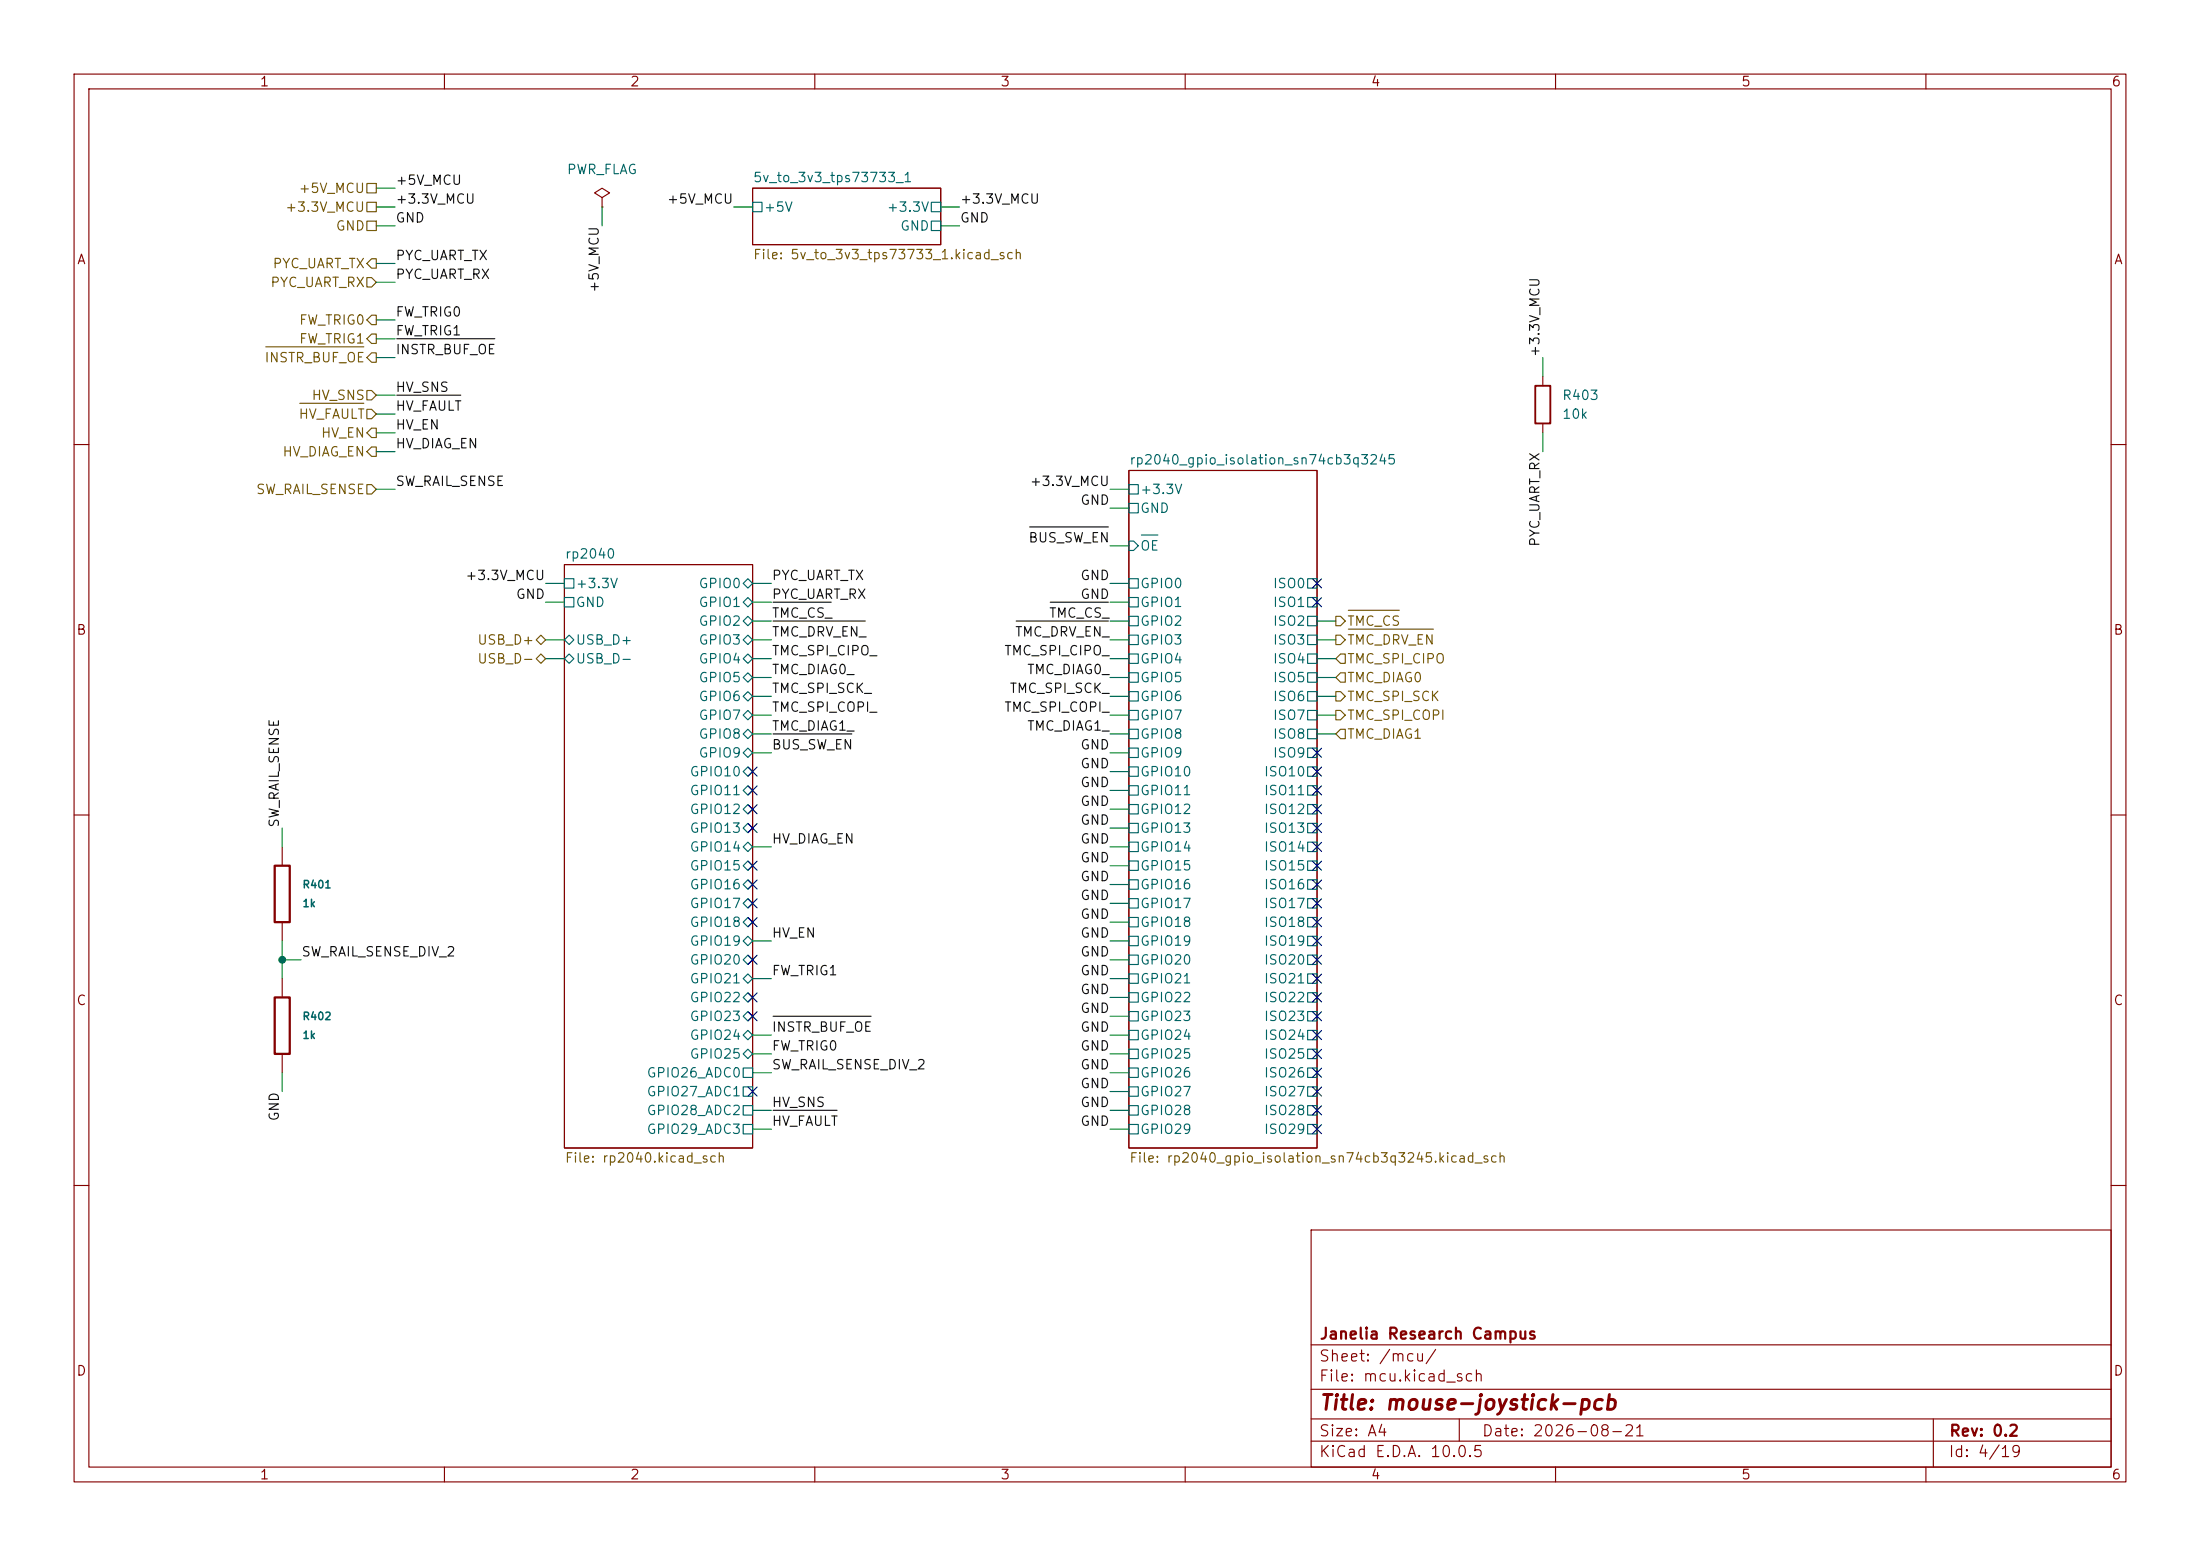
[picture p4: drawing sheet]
<svg xmlns="http://www.w3.org/2000/svg" width="297mm" height="210mm" viewBox="0 0 297 210" stroke-linecap="round" stroke-linejoin="round" font-family="sans-serif">
<g fill="none" stroke="#840000" stroke-width=".15">
<path d="M10 10h277v190h-277zM12 12h273v186h-273zM60 10v2M110 10v2M160 10v2M210 10v2M260 10v2M81.3 26.7l1-.7-1-.6-1 .6 1 .7v1.2M81.3 27.9h.1M101.6 25.4h25.4v7.6h-25.4zM208.3 50.8v1.3M208.3 57.2v1.2"/>
<path d="M10 60h2M76.2 76.2h25.4v78.7h-25.4zM152.4 63.5h25.4v91.4h-25.4zM285 60h2M10 110h2M38.1 114.3v2.5M285 110h2M38.1 124.5v2.5M38.1 132.1v2.5M38.1 142.2v2.6M10 160h2M177 166h108v32h-108z"/>
<path d="M285 160h2M60 198v2M110 198v2M160 198v2M177 194.5h108M177 191.5h108M177 187.5h108M177 181.5h108M197 191.5v3M210 198v2M260 198v2M261 191.5v6.5"/>
</g>
<g fill="none" stroke="#006464" stroke-width=".15">
<path d="M101.6 27.3h1.3v1.3h-1.3zM125.7 27.3h1.3v1.3h-1.3zM125.7 29.8h1.3v1.3h-1.3zM76.2 78.1h1.3v1.3h-1.3zM100.3 78.7l.7-.6 .6 .6-.6 .7zM152.4 65.4h1.3v1.3h-1.3zM152.4 67.9h1.3v1.3h-1.3zM152.4 78.1h1.3v1.3h-1.3zM152.4 73h.6l.7 .7-.7 .6h-.6zM154.1 72.2h2.2M176.5 78.1h1.3v1.3h-1.3zM76.2 80.6h1.3v1.3h-1.3z"/>
<path d="M76.2 86.4l.6-.7 .7 .7-.7 .6zM76.8 88.3l.7 .6-.7 .6-.6-.6zM100.3 81.3l.7-.7 .6 .7-.6 .6zM100.3 83.8l.7-.6 .6 .6-.6 .7zM100.3 86.4l.7-.7 .6 .7-.6 .6zM100.3 88.9l.7-.6 .6 .6-.6 .6zM100.3 91.4l.7-.6 .6 .6-.6 .7zM100.3 94l.7-.7 .6 .7-.6 .6zM100.3 96.5l.7-.6 .6 .6-.6 .7zM100.3 99.1l.7-.7 .6 .7-.6 .6zM152.4 80.6h1.3v1.3h-1.3zM152.4 83.2h1.3v1.3h-1.3z"/>
<path d="M152.4 85.7h1.3v1.3h-1.3zM152.4 88.3h1.3v1.2h-1.3zM152.4 90.8h1.3v1.3h-1.3zM152.4 93.3h1.3v1.3h-1.3zM152.4 95.9h1.3v1.3h-1.3zM152.4 98.4h1.3v1.3h-1.3zM176.5 80.6h1.3v1.3h-1.3zM176.5 83.2h1.3v1.3h-1.3zM176.5 85.7h1.3v1.3h-1.3zM176.5 88.3h1.3v1.2h-1.3zM176.5 90.8h1.3v1.3h-1.3zM176.5 93.3h1.3v1.3h-1.3z"/>
<path d="M176.5 95.9h1.3v1.3h-1.3zM176.5 98.4h1.3v1.3h-1.3zM100.3 101.6l.7-.6 .6 .6-.6 .6zM100.3 104.1l.7-.6 .6 .6-.6 .7zM100.3 106.7l.7-.7 .6 .7-.6 .6zM100.3 109.2l.7-.6 .6 .6-.6 .7zM100.3 111.8l.7-.7 .6 .7-.6 .6zM100.3 114.3l.7-.6 .6 .6-.6 .6zM100.3 116.8l.7-.6 .6 .6-.6 .7zM100.3 119.4l.7-.7 .6 .7-.6 .6zM152.4 101h1.3v1.2h-1.3zM152.4 103.5h1.3v1.3h-1.3z"/>
<path d="M152.4 106h1.3v1.3h-1.3zM152.4 108.6h1.3v1.3h-1.3zM152.4 111.1h1.3v1.3h-1.3zM152.4 113.7h1.3v1.2h-1.3zM152.4 116.2h1.3v1.3h-1.3zM152.4 118.7h1.3v1.3h-1.3zM176.5 101h1.3v1.2h-1.3zM176.5 103.5h1.3v1.3h-1.3zM176.5 106h1.3v1.3h-1.3zM176.5 108.6h1.3v1.3h-1.3zM176.5 111.1h1.3v1.3h-1.3zM176.5 113.7h1.3v1.2h-1.3z"/>
<path d="M176.5 116.2h1.3v1.3h-1.3zM176.5 118.7h1.3v1.3h-1.3zM100.3 121.9l.7-.6 .6 .6-.6 .7zM100.3 124.5l.7-.7 .6 .7-.6 .6zM100.3 127l.7-.6 .6 .6-.6 .6zM100.3 129.5l.7-.6 .6 .6-.6 .7zM100.3 132.1l.7-.7 .6 .7-.6 .6zM100.3 134.6l.7-.6 .6 .6-.6 .7zM100.3 137.2l.7-.7 .6 .7-.6 .6zM100.3 139.7l.7-.6 .6 .6-.6 .6zM152.4 121.3h1.3v1.3h-1.3zM152.4 123.8h1.3v1.3h-1.3z"/>
<path d="M152.4 126.4h1.3v1.2h-1.3zM152.4 128.9h1.3v1.3h-1.3zM152.4 131.4h1.3v1.3h-1.3zM152.4 134h1.3v1.3h-1.3zM152.4 136.5h1.3v1.3h-1.3zM152.4 139.1h1.3v1.2h-1.3zM176.5 121.3h1.3v1.3h-1.3zM176.5 123.8h1.3v1.3h-1.3zM176.5 126.4h1.3v1.2h-1.3zM176.5 128.9h1.3v1.3h-1.3zM176.5 131.4h1.3v1.3h-1.3zM176.5 134h1.3v1.3h-1.3z"/>
<path d="M176.5 136.5h1.3v1.3h-1.3zM176.5 139.1h1.3v1.2h-1.3zM100.3 144.1h1.3v1.3h-1.3zM100.3 146.7h1.3v1.3h-1.3zM100.3 149.2h1.3v1.3h-1.3zM100.3 151.8h1.3v1.2h-1.3zM101 141.6l.6 .6-.6 .7-.7-.7zM152.4 141.6h1.3v1.3h-1.3zM152.4 144.1h1.3v1.3h-1.3zM152.4 146.7h1.3v1.3h-1.3zM152.4 149.2h1.3v1.3h-1.3zM152.4 151.8h1.3v1.2h-1.3z"/>
<path d="M176.5 141.6h1.3v1.3h-1.3zM176.5 144.1h1.3v1.3h-1.3zM176.5 146.7h1.3v1.3h-1.3zM176.5 149.2h1.3v1.3h-1.3zM176.5 151.8h1.3v1.2h-1.3z"/>
</g>
<path d="M207.3 52.1h2v5.1h-2z" fill="none" stroke="#840000" stroke-width=".25"/>
<path d="M37.1 116.8h2v7.7h-2zM37.1 134.6h2v7.6h-2z" fill="none" stroke="#840000" stroke-width=".3"/>
<g fill="none" stroke="#725600" stroke-width=".15">
<path d="M49.5 37.5h.7l.6 .6-.6 .6h-.7zM49.5 29.8h1.3v1.3h-1.3zM49.5 24.8h1.3v1.2h-1.3zM49.5 27.3h1.3v1.3h-1.3zM50.2 34.9h.6v1.3h-.6l-.7-.6zM35.9 46.8h13.2M40.5 54.4h8.6M49.5 52.7h.7l.6 .6-.6 .7h-.7zM49.5 55.2h.7l.6 .7-.6 .6h-.7zM50.2 47.6h.6v1.3h-.6l-.7-.6zM50.2 42.5h.6v1.3h-.6l-.7-.6zM50.2 45.1h.6v1.3h-.6l-.7-.7z"/>
<path d="M50.2 57.8h.6v1.3h-.6l-.7-.7zM49.5 65.4h.7l.6 .6-.6 .7h-.7zM50.2 60.3h.6v1.3h-.6l-.7-.6zM72.4 86.4l.6-.7 .7 .7-.7 .6zM73 88.3l.7 .6-.7 .6-.6-.6zM180.3 95.9h.7l.6 .6-.6 .7h-.7zM180.3 93.3h.7l.6 .7-.6 .6h-.7zM180.3 83.2h.7l.6 .6-.6 .7h-.7zM180.3 85.7h.7l.6 .7-.6 .6h-.7zM181 98.4h.6v1.3h-.6l-.7-.6zM181 90.8h.6v1.3h-.6l-.7-.7zM181 88.3h.6v1.2h-.6l-.7-.6z"/>
<path d="M182 82.4h6.9M182 84.9h11.5"/>
</g>
<path d="M53.6 45.7h13.2M53.6 53.3h8.6M139 71.1h10.6M104.4 83.8h12.4M104.4 99.1h10.6M104.4 81.3h7.8M137.2 83.8h12.4M141.8 81.3h7.8M104.4 137.2h13.2M104.4 149.9h8.6" fill="none" stroke="#0f0f0f" stroke-width=".15"/>
<g fill="none" stroke="#009600" stroke-width=".15">
<path d="M50.8 30.5h2.5M50.8 35.6h2.5M50.8 27.9h2.5M50.8 38.1h2.5M50.8 25.4h2.5M81.3 27.9v2.6M99.1 27.9h2.5M127 30.5h2.5M127 27.9h2.5M50.8 53.3h2.5M50.8 55.9h2.5M50.8 58.4h2.5"/>
<path d="M50.8 45.7h2.5M50.8 48.3h2.5M50.8 43.2h2.5M208.3 48.3v2.5M208.3 58.4v2.6M50.8 61h2.5M50.8 66h2.5M73.7 78.7h2.5M101.6 78.7h2.5M149.9 78.7h2.5M149.9 73.7h2.5M149.9 68.6h2.5"/>
<path d="M149.9 66h2.5M73.7 88.9h2.5M73.7 86.4h2.5M73.7 81.3h2.5M101.6 99.1h2.5M101.6 83.8h2.5M101.6 88.9h2.5M101.6 91.4h2.5M101.6 86.4h2.5M101.6 96.5h2.5M101.6 94h2.5M101.6 81.3h2.5"/>
<path d="M149.9 99.1h2.5M149.9 83.8h2.5M149.9 88.9h2.5M149.9 91.4h2.5M149.9 86.4h2.5M149.9 96.5h2.5M149.9 94h2.5M149.9 81.3h2.5M177.8 99.1h2.5M177.8 83.8h2.5M177.8 88.9h2.5M177.8 91.4h2.5"/>
<path d="M177.8 86.4h2.5M177.8 96.5h2.5M177.8 94h2.5M38.1 111.8v2.5M101.6 101.6h2.5M101.6 114.3h2.5M149.9 101.6h2.5M149.9 111.8h2.5M149.9 106.7h2.5M149.9 109.2h2.5M149.9 114.3h2.5M149.9 116.8h2.5"/>
<path d="M149.9 104.1h2.5M149.9 119.4h2.5M38.1 127v5.1M38.1 129.5h2.5M101.6 127h2.5M101.6 139.7h2.5M101.6 132.1h2.5M149.9 121.9h2.5M149.9 127h2.5M149.9 124.5h2.5M149.9 139.7h2.5M149.9 129.5h2.5"/>
<path d="M149.9 132.1h2.5M149.9 134.6h2.5M149.9 137.2h2.5M38.1 144.8v2.5M101.6 149.9h2.5M101.6 144.8h2.5M101.6 152.4h2.5M101.6 142.2h2.5M149.9 149.9h2.5M149.9 144.8h2.5M149.9 152.4h2.5M149.9 142.2h2.5"/>
<path d="M149.9 147.3h2.5"/>
</g>
<g fill="none" stroke="#000084" stroke-width=".15">
<path d="M177.2 78.1l1.2 1.2M178.4 78.1l-1.2 1.2M177.2 80.7l1.2 1.2M178.4 80.7l-1.2 1.2M101 106.1l1.2 1.2M101 111.2l1.2 1.2M101 108.6l1.2 1.2M101 116.2l1.2 1.2M101 103.5l1.2 1.2M101 118.8l1.2 1.2M102.2 106.1l-1.2 1.2M102.2 111.2l-1.2 1.2"/>
<path d="M102.2 108.6l-1.2 1.2M102.2 116.2l-1.2 1.2M102.2 103.5l-1.2 1.2M102.2 118.8l-1.2 1.2M177.2 103.5l1.2 1.2M177.2 101l1.2 1.2M177.2 108.6l1.2 1.2M177.2 113.7l1.2 1.2M177.2 106.1l1.2 1.2M177.2 111.2l1.2 1.2M177.2 116.2l1.2 1.2M177.2 118.8l1.2 1.2"/>
<path d="M178.4 103.5l-1.2 1.2M178.4 101l-1.2 1.2M178.4 108.6l-1.2 1.2M178.4 113.7l-1.2 1.2M178.4 106.1l-1.2 1.2M178.4 111.2l-1.2 1.2M178.4 116.2l-1.2 1.2M178.4 118.8l-1.2 1.2M101 121.3l1.2 1.2M101 123.9l1.2 1.2M101 136.6l1.2 1.2M101 128.9l1.2 1.2"/>
<path d="M101 134l1.2 1.2M102.2 121.3l-1.2 1.2M102.2 123.9l-1.2 1.2M102.2 136.6l-1.2 1.2M102.2 128.9l-1.2 1.2M102.2 134l-1.2 1.2M177.2 128.9l1.2 1.2M177.2 131.5l1.2 1.2M177.2 134l1.2 1.2M177.2 136.6l1.2 1.2M177.2 126.4l1.2 1.2M177.2 139.1l1.2 1.2"/>
<path d="M177.2 121.3l1.2 1.2M177.2 123.9l1.2 1.2M178.4 128.9l-1.2 1.2M178.4 131.5l-1.2 1.2M178.4 134l-1.2 1.2M178.4 136.6l-1.2 1.2M178.4 126.4l-1.2 1.2M178.4 139.1l-1.2 1.2M178.4 121.3l-1.2 1.2M178.4 123.9l-1.2 1.2M101 146.7l1.2 1.2M102.2 146.7l-1.2 1.2"/>
<path d="M177.2 149.3l1.2 1.2M177.2 146.7l1.2 1.2M177.2 141.6l1.2 1.2M177.2 151.8l1.2 1.2M177.2 144.2l1.2 1.2M178.4 149.3l-1.2 1.2M178.4 146.7l-1.2 1.2M178.4 141.6l-1.2 1.2M178.4 151.8l-1.2 1.2M178.4 144.2l-1.2 1.2"/>
</g>
<circle cx="38.1" cy="129.5" r=".46" fill="#009600" stroke="#009600" stroke-width=".14"/>
<text font-size="2" fill="#840000" x="178" y="190.8">Title: mouse-joystick-pcb</text>
<g font-size="1.5" fill="#840000">
<text x="178" y="184.1">Sheet: /mcu/</text>
<text x="178" y="181.1">Janelia Research Campus</text>
<text x="178" y="186.8">File: mcu.kicad_sch</text>
<text x="178" y="197">KiCad E.D.A. 10.0.5</text>
<text x="178" y="194.2">Size: A4</text>
<text x="200" y="194.2">Date: 2026-08-21</text>
<text x="263" y="197">Id: 4/19</text>
<text x="263" y="194.2">Rev: 0.2</text>
</g>
<g font-size="1.3" fill="#840000">
<text x="35" y="12">1</text>
<text x="85" y="12">2</text>
<text x="135" y="12">3</text>
<text x="185" y="12">4</text>
<text x="235" y="12">5</text>
<text x="285" y="12">6</text>
<text x="10.3" y="36">A</text>
<text x="285.3" y="36">A</text>
<text x="10.2" y="86">B</text>
<text x="285.2" y="86">B</text>
<text x="10.2" y="136">C</text>
<text x="285.2" y="136">C</text>
<text x="10.2" y="186">D</text>
<text x="285.2" y="186">D</text>
<text x="35" y="200">1</text>
<text x="85" y="200">2</text>
<text x="135" y="200">3</text>
<text x="185" y="200">4</text>
<text x="235" y="200">5</text>
<text x="285" y="200">6</text>
</g>
<g font-size="1.3" fill="#006464">
<text x="76.4" y="23.8">PWR_FLAG</text>
<text x="101.6" y="24.9">5v_to_3v3_tps73733_1</text>
<text x="103" y="28.9">+5V</text>
<text x="119.6" y="28.9">+3.3V</text>
<text x="121.4" y="31.4">GND</text>
<text x="210.8" y="54.3">R403</text>
<text x="210.8" y="56.8">10k</text>
<text x="152.4" y="63">rp2040_gpio_isolation_sn74cb3q3245</text>
<text x="153.8" y="67">+3.3V</text>
<text x="153.8" y="69.5">GND</text>
<text x="76.2" y="75.7">rp2040</text>
<text x="153.8" y="74.6">OE</text>
<text x="77.6" y="79.7">+3.3V</text>
<text x="77.6" y="82.2">GND</text>
<text x="94.2" y="79.7">GPIO0</text>
<text x="94.2" y="82.2">GPIO1</text>
<text x="153.8" y="79.7">GPIO0</text>
<text x="153.8" y="82.2">GPIO1</text>
<text x="171.8" y="79.7">ISO0</text>
<text x="171.8" y="82.2">ISO1</text>
<text x="77.6" y="87.3">USB_D+</text>
<text x="77.6" y="89.9">USB_D-</text>
<text x="94.2" y="84.8">GPIO2</text>
<text x="94.2" y="87.3">GPIO3</text>
<text x="94.2" y="89.9">GPIO4</text>
<text x="153.8" y="84.8">GPIO2</text>
<text x="153.8" y="87.3">GPIO3</text>
<text x="153.8" y="89.9">GPIO4</text>
<text x="171.8" y="84.8">ISO2</text>
<text x="171.8" y="87.3">ISO3</text>
<text x="171.8" y="89.9">ISO4</text>
<text x="94.2" y="92.4">GPIO5</text>
<text x="94.2" y="94.9">GPIO6</text>
<text x="153.8" y="92.4">GPIO5</text>
<text x="153.8" y="94.9">GPIO6</text>
<text x="171.8" y="92.4">ISO5</text>
<text x="171.8" y="94.9">ISO6</text>
<text x="94.2" y="97.5">GPIO7</text>
<text x="94.2" y="100">GPIO8</text>
<text x="153.8" y="97.5">GPIO7</text>
<text x="153.8" y="100">GPIO8</text>
<text x="171.8" y="97.5">ISO7</text>
<text x="171.8" y="100">ISO8</text>
<text x="93" y="105.1">GPIO10</text>
<text x="93" y="107.6">GPIO11</text>
<text x="94.2" y="102.6">GPIO9</text>
<text x="153.8" y="102.6">GPIO9</text>
<text x="153.8" y="105.1">GPIO10</text>
<text x="153.8" y="107.6">GPIO11</text>
<text x="170.5" y="105.1">ISO10</text>
<text x="170.5" y="107.6">ISO11</text>
<text x="171.8" y="102.6">ISO9</text>
<text x="93" y="110.2">GPIO12</text>
<text x="93" y="112.7">GPIO13</text>
<text x="153.8" y="110.2">GPIO12</text>
<text x="153.8" y="112.7">GPIO13</text>
<text x="170.5" y="110.2">ISO12</text>
<text x="170.5" y="112.7">ISO13</text>
<text x="93" y="115.3">GPIO14</text>
<text x="93" y="117.8">GPIO15</text>
<text x="153.8" y="115.3">GPIO14</text>
<text x="153.8" y="117.8">GPIO15</text>
<text x="170.5" y="115.3">ISO14</text>
<text x="170.5" y="117.8">ISO15</text>
<text x="93" y="120.3">GPIO16</text>
<text x="93" y="122.9">GPIO17</text>
<text x="93" y="125.4">GPIO18</text>
<text x="153.8" y="120.3">GPIO16</text>
<text x="153.8" y="122.9">GPIO17</text>
<text x="153.8" y="125.4">GPIO18</text>
<text x="170.5" y="120.3">ISO16</text>
<text x="170.5" y="122.9">ISO17</text>
<text x="170.5" y="125.4">ISO18</text>
<text x="93" y="128">GPIO19</text>
<text x="93" y="130.5">GPIO20</text>
<text x="153.8" y="128">GPIO19</text>
<text x="153.8" y="130.5">GPIO20</text>
<text x="170.5" y="128">ISO19</text>
<text x="170.5" y="130.5">ISO20</text>
<text x="93" y="133">GPIO21</text>
<text x="93" y="135.6">GPIO22</text>
<text x="153.8" y="133">GPIO21</text>
<text x="153.8" y="135.6">GPIO22</text>
<text x="170.5" y="133">ISO21</text>
<text x="170.5" y="135.6">ISO22</text>
<text x="93" y="138.1">GPIO23</text>
<text x="93" y="140.7">GPIO24</text>
<text x="93" y="143.2">GPIO25</text>
<text x="153.8" y="138.1">GPIO23</text>
<text x="153.8" y="140.7">GPIO24</text>
<text x="153.8" y="143.2">GPIO25</text>
<text x="170.5" y="138.1">ISO23</text>
<text x="170.5" y="140.7">ISO24</text>
<text x="170.5" y="143.2">ISO25</text>
<text x="87.2" y="145.7">GPIO26_ADC0</text>
<text x="87.2" y="148.3">GPIO27_ADC1</text>
<text x="153.8" y="145.7">GPIO26</text>
<text x="153.8" y="148.3">GPIO27</text>
<text x="170.5" y="145.7">ISO26</text>
<text x="170.5" y="148.3">ISO27</text>
<text x="87.2" y="150.8">GPIO28_ADC2</text>
<text x="87.2" y="153.4">GPIO29_ADC3</text>
<text x="153.8" y="150.8">GPIO28</text>
<text x="153.8" y="153.4">GPIO29</text>
<text x="170.5" y="150.8">ISO28</text>
<text x="170.5" y="153.4">ISO29</text>
</g>
<g font-size="1.3" fill="#725600">
<text x="38.4" y="28.9">+3.3V_MCU</text>
<text x="40.2" y="26.4">+5V_MCU</text>
<text x="45.2" y="31.4">GND</text>
<text x="101.6" y="35.3">File: 5v_to_3v3_tps73733_1.kicad_sch</text>
<text x="36.4" y="39.1">PYC_UART_RX</text>
<text x="36.7" y="36.5">PYC_UART_TX</text>
<text x="40.3" y="44.1">FW_TRIG0</text>
<text x="40.3" y="46.7">FW_TRIG1</text>
<text x="35.6" y="49.2">INSTR_BUF_OE</text>
<text x="40.2" y="56.8">HV_FAULT</text>
<text x="42" y="54.3">HV_SNS</text>
<text x="43.2" y="59.4">HV_EN</text>
<text x="38" y="61.9">HV_DIAG_EN</text>
<text x="34.5" y="67">SW_RAIL_SENSE</text>
<text x="64.4" y="87.3">USB_D+</text>
<text x="64.4" y="89.9">USB_D-</text>
<text x="181.8" y="84.8">TMC_CS</text>
<text x="181.8" y="87.3">TMC_DRV_EN</text>
<text x="181.8" y="89.9">TMC_SPI_CIPO</text>
<text x="181.8" y="94.9">TMC_SPI_SCK</text>
<text x="181.8" y="92.4">TMC_DIAG0</text>
<text x="181.8" y="97.5">TMC_SPI_COPI</text>
<text x="181.8" y="100">TMC_DIAG1</text>
<text x="76.2" y="157.2">File: rp2040.kicad_sch</text>
<text x="152.4" y="157.2">File: rp2040_gpio_isolation_sn74cb3q3245.kicad_sch</text>
</g>
<g font-size="1.3" fill="#0f0f0f">
<text x="53.3" y="25.3">+5V_MCU</text>
<text x="53.3" y="27.8">+3.3V_MCU</text>
<text x="89.9" y="27.8">+5V_MCU</text>
<text x="129.5" y="27.8">+3.3V_MCU</text>
<text x="53.3" y="30.4">GND</text>
<text x="53.3" y="35.4">PYC_UART_TX</text>
<text x="129.5" y="30.4">GND</text>
<text x="53.3" y="38">PYC_UART_RX</text>
<text x="81.2" y="39.6" transform="rotate(-90 81.2 39.6)">+5V_MCU</text>
<text x="53.3" y="45.6">FW_TRIG1</text>
<text x="53.3" y="43.1">FW_TRIG0</text>
<text x="53.3" y="48.1">INSTR_BUF_OE</text>
<text x="53.3" y="53.2">HV_SNS</text>
<text x="208.2" y="48.3" transform="rotate(-90 208.2 48.3)">+3.3V_MCU</text>
<text x="53.3" y="55.8">HV_FAULT</text>
<text x="53.3" y="58.3">HV_EN</text>
<text x="53.3" y="60.8">HV_DIAG_EN</text>
<text x="53.3" y="65.9">SW_RAIL_SENSE</text>
<text x="138.9" y="65.9">+3.3V_MCU</text>
<text x="145.8" y="68.5">GND</text>
<text x="138.7" y="73.5">BUS_SW_EN</text>
<text x="208.2" y="73.9" transform="rotate(-90 208.2 73.9)">PYC_UART_RX</text>
<text x="62.7" y="78.6">+3.3V_MCU</text>
<text x="69.6" y="81.2">GND</text>
<text x="104.1" y="81.2">PYC_UART_RX</text>
<text x="104.1" y="83.7">TMC_CS_</text>
<text x="104.1" y="78.6">PYC_UART_TX</text>
<text x="141.5" y="83.7">TMC_CS_</text>
<text x="145.8" y="78.6">GND</text>
<text x="145.8" y="81.2">GND</text>
<text x="104.1" y="88.8">TMC_SPI_CIPO_</text>
<text x="104.1" y="86.2">TMC_DRV_EN_</text>
<text x="135.5" y="88.8">TMC_SPI_CIPO_</text>
<text x="136.9" y="86.2">TMC_DRV_EN_</text>
<text x="104.1" y="91.3">TMC_DIAG0_</text>
<text x="104.1" y="93.9">TMC_SPI_SCK_</text>
<text x="136.2" y="93.9">TMC_SPI_SCK_</text>
<text x="138.6" y="91.3">TMC_DIAG0_</text>
<text x="104.1" y="101.5">BUS_SW_EN</text>
<text x="104.1" y="96.4">TMC_SPI_COPI_</text>
<text x="104.1" y="98.9">TMC_DIAG1_</text>
<text x="135.5" y="96.4">TMC_SPI_COPI_</text>
<text x="138.6" y="98.9">TMC_DIAG1_</text>
<text x="145.8" y="101.5">GND</text>
<text x="145.8" y="106.6">GND</text>
<text x="145.8" y="104">GND</text>
<text x="38" y="111.8" transform="rotate(-90 38 111.8)">SW_RAIL_SENSE</text>
<text x="145.8" y="111.6">GND</text>
<text x="145.8" y="109.1">GND</text>
<text x="104.1" y="114.2">HV_DIAG_EN</text>
<text x="145.8" y="116.7">GND</text>
<text x="145.8" y="114.2">GND</text>
<text x="145.8" y="119.3">GND</text>
<text x="145.8" y="124.3">GND</text>
<text x="145.8" y="121.8">GND</text>
<text x="40.6" y="129.4">SW_RAIL_SENSE_DIV_2</text>
<text x="104.1" y="132">FW_TRIG1</text>
<text x="104.1" y="126.9">HV_EN</text>
<text x="145.8" y="126.9">GND</text>
<text x="145.8" y="129.4">GND</text>
<text x="145.8" y="132">GND</text>
<text x="145.8" y="134.5">GND</text>
<text x="145.8" y="137">GND</text>
<text x="104.1" y="142.1">FW_TRIG0</text>
<text x="104.1" y="139.6">INSTR_BUF_OE</text>
<text x="145.8" y="142.1">GND</text>
<text x="145.8" y="139.6">GND</text>
<text x="104.1" y="144.7">SW_RAIL_SENSE_DIV_2</text>
<text x="104.1" y="149.7">HV_SNS</text>
<text x="145.8" y="149.7">GND</text>
<text x="145.8" y="144.7">GND</text>
<text x="145.8" y="147.2">GND</text>
<text x="38" y="151.4" transform="rotate(-90 38 151.4)">GND</text>
<text x="104.1" y="152.3">HV_FAULT</text>
<text x="145.8" y="152.3">GND</text>
</g>
<g font-size="1" fill="#006464">
<text x="40.7" y="120.1">R401</text>
<text x="40.7" y="122.7">1k</text>
<text x="40.7" y="137.9">R402</text>
<text x="40.7" y="140.5">1k</text>
</g>
</svg>
